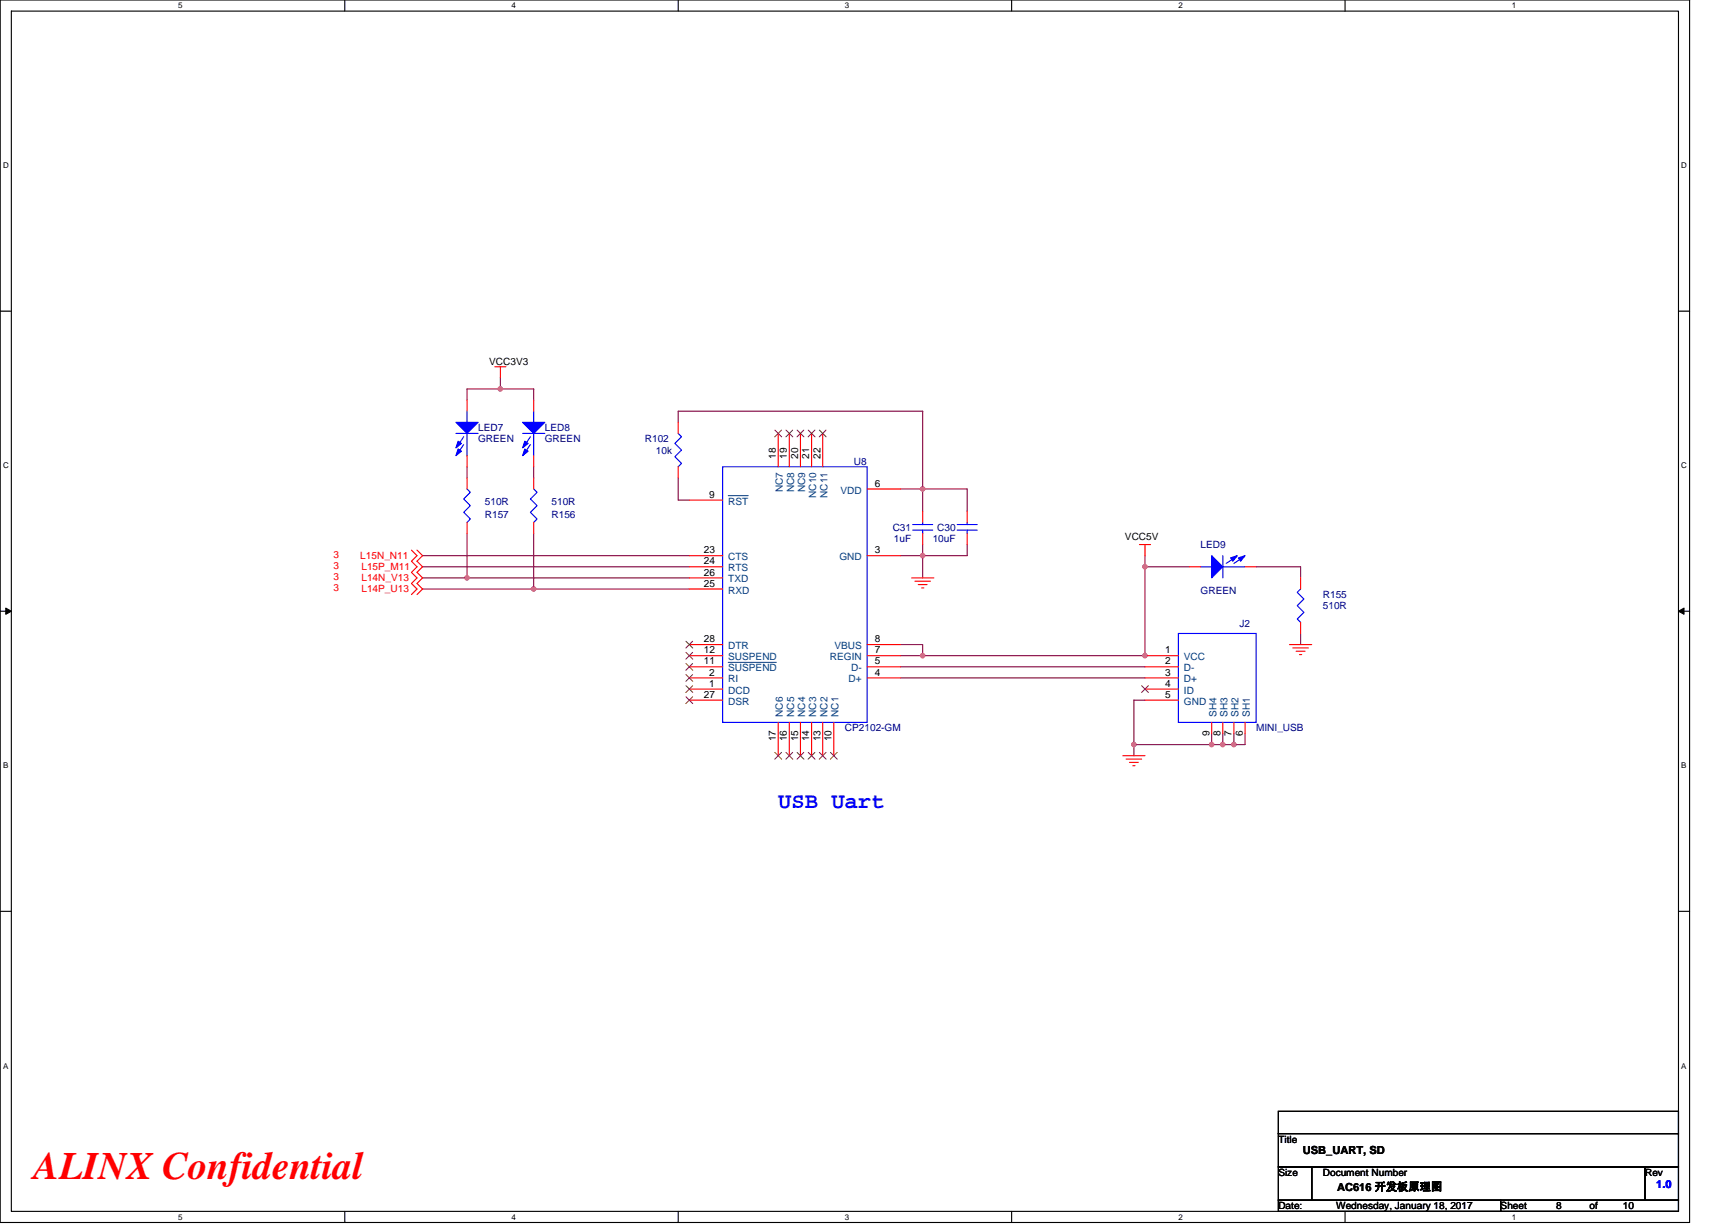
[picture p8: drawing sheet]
<svg xmlns="http://www.w3.org/2000/svg" width="297mm" height="210mm" viewBox="0 0 297 210" stroke-linecap="round" stroke-linejoin="round" font-family="sans-serif">
<path d="M0 0h289.6v209.5h-289.6zM1.9 1.9h285.8v205.7h-285.8z" fill="none" stroke="#000" stroke-width=".19"/>
<g fill="#fff">
<path d="M30.5 .2h.8v1.5h-.8z"/>
<path d="M30.5 207.8h.8v1.6h-.8z"/>
</g>
<path d="M59.1 0v1.9M59.1 207.6v1.9" fill="none" stroke="#000" stroke-width=".19"/>
<g fill="#fff">
<path d="M87.7 .2h.7v1.5h-.7z"/>
<path d="M87.7 207.8h.7v1.6h-.7z"/>
</g>
<path d="M116.2 0v1.9M116.2 207.6v1.9" fill="none" stroke="#000" stroke-width=".19"/>
<g fill="#fff">
<path d="M144.8 .2h.8v1.5h-.8z"/>
<path d="M144.8 207.8h.8v1.6h-.8z"/>
</g>
<path d="M173.4 0v1.9M173.4 207.6v1.9" fill="none" stroke="#000" stroke-width=".19"/>
<g fill="#fff">
<path d="M202 .2h.7v1.5h-.7z"/>
<path d="M202 207.8h.7v1.6h-.7z"/>
</g>
<path d="M230.5 0v1.9M230.5 207.6v1.9" fill="none" stroke="#000" stroke-width=".19"/>
<g fill="#fff">
<path d="M259.1 .2h.8v1.5h-.8z"/>
<path d="M259.1 207.8h.8v1.6h-.8z"/>
<path d="M.5 27.6h1v1.5h-1z"/>
<path d="M288.2 27.6h1v1.5h-1z"/>
<path d="M.5 79.1h1v1.5h-1z"/>
<path d="M288.2 79.1h1v1.5h-1z"/>
</g>
<path d="M0 53.3h1.9M287.7 53.3h1.9" fill="none" stroke="#000" stroke-width=".19"/>
<g fill="#fff">
<path d="M.5 130.5h.9v1.5h-.9z"/>
<path d="M288.2 130.5h.9v1.5h-.9z"/>
</g>
<path d="M0 104.8h1.9M287.7 104.8h1.9" fill="none" stroke="#000" stroke-width=".19"/>
<path d="M1 104.2l.9 .6-.9 .5zM287.7 104.8l.9-.6v1.1z" fill="#000" stroke="#000" stroke-width=".17"/>
<g fill="#fff">
<path d="M.5 181.9h.9v1.6h-.9z"/>
<path d="M288.2 181.9h.9v1.6h-.9z"/>
</g>
<path d="M0 156.2h1.9M287.7 156.2h1.9M219.1 190.5h68.6v3.8h-68.6zM219.1 194.3h68.6v5.7h-68.6zM219.1 200h5.7v5.7h-5.7zM219.1 205.7h38.1v1.9h-38.1zM224.8 200h57.2v5.7h-57.2zM257.2 205.7h30.5v1.9h-30.5zM282 200h5.7v5.7h-5.7z" fill="none" stroke="#000" stroke-width=".19"/>
<g fill="none" stroke="#800040" stroke-width=".19">
<path d="M85.8 66.7h5.7v1.9M85.8 66.7h-5.8v1.9M85.8 64.8v1.9M116.2 72.4v-1.9h42v13.3M72.4 95.2h45.7M72.4 97.2h45.7M72.4 99.1h7.6M80 80v1.9M80 91.4v7.7M80 99.1h38.1M91.5 80v1.9M91.5 91.4v9.6"/>
<path d="M116.2 81.9v3.8h1.9M154.3 95.2h3.9M154.3 83.8h3.9M158.2 83.8v3.8M158.2 83.8h7.6v3.8M158.2 93.3v1.9M158.2 95.2v3.9M165.8 93.3v1.9h-7.6M196.3 95.2v2M196.3 97.2h7.6M196.3 97.2v15.2h-38.1M215.3 97.2h7.6v1.9"/>
<path d="M72.4 101h19.1M91.5 101h26.6M154.3 114.3h42M154.3 116.2h42M154.3 110.5h3.9v1.9M154.3 112.4h3.9M222.9 108.6v1.9M194.3 127.6v1.9M194.3 127.6h13.4M196.3 120h-2v7.6M207.7 127.6h1.9M207.7 125.7v1.9"/>
<path d="M209.6 125.7v1.9M209.6 127.6h1.9M211.5 125.7v1.9M213.4 125.7v1.9h-1.9"/>
</g>
<g fill="#f0f" stroke="#f0f" stroke-width=".19">
<circle cx="194.3" cy="127.6" r=".38"/>
<circle cx="158.1" cy="83.8" r=".38"/>
<circle cx="158.1" cy="95.2" r=".38"/>
<circle cx="80" cy="99" r=".38"/>
<circle cx="91.5" cy="101" r=".38"/>
<circle cx="211.5" cy="127.6" r=".38"/>
<circle cx="209.6" cy="127.6" r=".38"/>
<circle cx="158.1" cy="112.4" r=".38"/>
<circle cx="196.2" cy="112.4" r=".38"/>
<circle cx="196.2" cy="97.1" r=".38"/>
<circle cx="207.7" cy="127.6" r=".38"/>
<circle cx="85.7" cy="66.7" r=".38"/>
</g>
<g fill="none" stroke="#f00" stroke-width=".19">
<path d="M80 68.6v1.9M80 78.1v1.9M84.8 62.9h1.9M85.8 62.9v1.9M91.5 68.6v1.9M91.5 78.1v1.9M116.2 72.4v1.9M133.4 74.3v5.7M135.3 74.3v5.7M137.2 74.3v5.7M139.1 74.3v5.7M141 74.3v5.7"/>
<path d="M70.5 94.3l1 .9-1 1 1 1-1 .9 1 1-1 .9 1 1-1 .9M71.5 94.3l.9 .9-.9 1 .9 1-.9 .9 .9 1-.9 .9 .9 1-.9 .9M80 89.5v1.9M80 81.9v1.9M91.5 89.5v1.9M91.5 81.9v1.9M116.2 80v1.9M118.1 85.7h5.8M118.1 95.2h5.8M118.1 97.2h5.8M118.1 99.1h5.8M148.6 95.2h5.7"/>
<path d="M148.6 83.8h5.7M156.2 99.1h3.9M156.8 99.6h2.7M158.2 87.6v1.9M158.2 91.4v1.9M165.8 87.6v1.9M165.8 91.4v1.9M195.3 93.3h1.9M196.3 93.3v1.9M203.9 97.2h1.9M213.4 97.2h1.9M222.9 99.1v1.9"/>
<path d="M118.1 118.1h5.8M118.1 116.2h5.8M118.1 114.3h5.8M118.1 112.4h5.8M118.1 101h5.8M118.1 110.5h5.8M148.6 116.2h5.7M148.6 114.3h5.7M148.6 112.4h5.7M148.6 110.5h5.7M157.4 100.2h1.5M158 100.8h.3"/>
<path d="M196.3 112.4h5.7M196.3 114.3h5.7M196.3 116.2h5.7M196.3 118.1h5.7M221 110.5h3.8M221.6 111.1h2.7M222.2 111.6h1.5M222.7 112.2h.4M222.9 106.7v1.9M118.1 120h5.8M133.4 123.8v5.7M135.3 123.8v5.7"/>
<path d="M137.2 123.8v5.7M139.1 123.8v5.7M141 123.8v5.7M142.9 123.8v5.7M192.4 129.5h3.9M193 130.1h2.7M193.6 130.7h1.5M194.2 131.3h.3M196.3 120h5.7M207.7 123.8v1.9M209.6 123.8v1.9M211.5 123.8v1.9"/>
<path d="M213.4 123.8v1.9"/>
</g>
<g fill="none" stroke="#00f" stroke-width=".19">
<path d="M78.1 74.3h3.9M79.5 74.9l-1.2 1.7M79.5 76.2l-1.2 1.7M80 70.5v1.9M80 74.3v3.8M89.6 74.3h3.8M90.9 74.9l-1.1 1.7M90.9 76.2l-1.1 1.7M91.5 70.5v1.9M91.5 74.3v3.8M116.2 74.3l.6 .6-1.1 1.1 1.1 1.2-1.1 1.1 1.1 1.1-.6 .6M80 83.8l.6 .6-1.1 1.1 1.1 1.2-1.1 1.1 1.1 1.2-.6 .5"/>
<path d="M91.5 83.8l.6 .6-1.2 1.1 1.2 1.2-1.2 1.1 1.2 1.2-.6 .5M123.9 80h24.7v43.8h-24.7zM156.4 90.9h3.5M156.4 89.9h3.5M158.2 89.5v.4M158.2 90.9v.5M164.1 90.9h3.4M164.1 89.9h3.4M165.8 89.5v.4M165.8 90.9v.5M205.8 97.2h1.9M209.6 95.2v3.9"/>
<path d="M209.6 97.2h3.8M211.9 95.4l-1.7 1.2M213.2 95.4l-1.7 1.2M202 108.6h13.3v15.2h-13.3zM222.9 101l-.5 .5 1.1 1.2-1.1 1.1 1.1 1.2-1.1 1.1 .5 .6"/>
</g>
<g fill="#00f" stroke="#00f" stroke-width=".19">
<path d="M89.6 72.4h3.8l-1.9 1.9z" fill-rule="evenodd"/>
<path d="M90 75.6l.5 .4-.9 .8z" fill-rule="evenodd"/>
<path d="M90 77l.5 .3-.9 .8z" fill-rule="evenodd"/>
<path d="M207.7 95.2l1.9 2-1.9 1.9z" fill-rule="evenodd"/>
<path d="M210.9 95.6l1.2-.4-.8 1z" fill-rule="evenodd"/>
<path d="M212.3 95.6l1.1-.4-.8 1z" fill-rule="evenodd"/>
<path d="M78.1 72.4h3.9l-2 1.9z" fill-rule="evenodd"/>
<path d="M78.5 75.6l.6 .4-1 .8z" fill-rule="evenodd"/>
<path d="M78.5 77l.6 .3-1 .8z" fill-rule="evenodd"/>
</g>
<g fill="none" stroke="#804000" stroke-width=".17">
<path d="M132.8 73.7l1.2 1.2M134 73.7l-1.2 1.2M134.7 73.7l1.2 1.2M135.9 73.7l-1.2 1.2M136.6 73.7l1.2 1.2M137.8 73.7l-1.2 1.2M138.5 73.7l1.2 1.2M139.7 73.7l-1.2 1.2M140.4 73.7l1.2 1.2M141.6 73.7l-1.2 1.2M117.6 117.5l1.1 1.2M117.6 115.6l1.1 1.2"/>
<path d="M117.6 113.7l1.1 1.2M117.6 111.8l1.1 1.2M117.6 119.4l1.1 1.2M117.6 109.9l1.1 1.2M118.7 117.5l-1.1 1.2M118.7 115.6l-1.1 1.2M118.7 113.7l-1.1 1.2M118.7 111.8l-1.1 1.2M118.7 119.4l-1.1 1.2M118.7 109.9l-1.1 1.2M195.7 117.5l1.1 1.2M196.8 117.5l-1.1 1.2"/>
<path d="M132.8 129l1.2 1.1M134 129l-1.2 1.1M134.7 129l1.2 1.1M135.9 129l-1.2 1.1M136.6 129l1.2 1.1M137.8 129l-1.2 1.1M138.5 129l1.2 1.1M139.7 129l-1.2 1.1M140.4 129l1.2 1.1M141.6 129l-1.2 1.1M142.3 129l1.2 1.1M143.5 129l-1.2 1.1"/>
</g>
<path d="M124.8 85h3.4M124.8 113.5h8.3" fill="none" stroke="#004080" stroke-width=".17"/>
<text font-size="6.7" fill="#f00" x="5.8" y="202.2">ALINX Confidential</text>
<text font-size="3.8" fill="#00f" x="133.4" y="138.4">USB Uart</text>
<g font-size="1.9">
<text x="223.3" y="197.8">USB_UART, SD</text>
<text x="229.2" y="204.1">AC616 开发板原理图</text>
</g>
<text font-size="1.9" fill="#00f" x="283.9" y="203.7">1.0</text>
<g font-size="1.7">
<text x="83.9" y="62.5">VCC3V3</text>
<text x="133" y="78.7" transform="rotate(-90 133 78.7)">18</text>
<text x="134.9" y="78.7" transform="rotate(-90 134.9 78.7)">19</text>
<text x="136.8" y="78.7" transform="rotate(-90 136.8 78.7)">20</text>
<text x="138.7" y="78.7" transform="rotate(-90 138.7 78.7)">21</text>
<text x="140.6" y="78.7" transform="rotate(-90 140.6 78.7)">22</text>
<text x="150" y="83.4">6</text>
<text x="121.6" y="85.3">9</text>
<text x="120.6" y="94.8">23</text>
<text x="150" y="94.8">3</text>
<text x="192.8" y="92.6">VCC5V</text>
<text x="120.6" y="96.8">24</text>
<text x="120.6" y="100.6">25</text>
<text x="120.6" y="98.7">26</text>
<text x="120.6" y="113.9">11</text>
<text x="120.6" y="112">12</text>
<text x="120.6" y="110.1">28</text>
<text x="150" y="112">7</text>
<text x="150" y="110.1">8</text>
<text x="150" y="113.9">5</text>
<text x="199.7" y="112">1</text>
<text x="199.7" y="113.9">2</text>
<text x="120.6" y="119.6">27</text>
<text x="121.6" y="117.7">1</text>
<text x="121.6" y="115.8">2</text>
<text x="150" y="115.8">4</text>
<text x="199.7" y="115.8">3</text>
<text x="199.7" y="117.7">4</text>
<text x="199.7" y="119.6">5</text>
<text x="133" y="127.1" transform="rotate(-90 133 127.1)">17</text>
<text x="134.9" y="127.1" transform="rotate(-90 134.9 127.1)">16</text>
<text x="136.8" y="127.1" transform="rotate(-90 136.8 127.1)">15</text>
<text x="138.7" y="127.1" transform="rotate(-90 138.7 127.1)">14</text>
<text x="140.6" y="127.1" transform="rotate(-90 140.6 127.1)">13</text>
<text x="142.5" y="127.1" transform="rotate(-90 142.5 127.1)">10</text>
<text x="207.3" y="126.1" transform="rotate(-90 207.3 126.1)">9</text>
<text x="209.2" y="126.1" transform="rotate(-90 209.2 126.1)">8</text>
<text x="211.1" y="126.1" transform="rotate(-90 211.1 126.1)">7</text>
<text x="213" y="126.1" transform="rotate(-90 213 126.1)">6</text>
<text x="219.1" y="195.9">Title</text>
<text x="219.1" y="201.6">Size</text>
<text x="226.7" y="201.6">Document Number</text>
<text x="282" y="201.6">Rev</text>
<text x="219.1" y="207.3">Date:</text>
<text x="229" y="207.3">Wednesday, January 18, 2017</text>
<text x="257.2" y="207.3">Sheet</text>
<text x="266.7" y="207.3">8</text>
<text x="272.5" y="207.3">of</text>
<text x="278.2" y="207.3">10</text>
</g>
<g font-size="1.7" fill="#000080">
<text x="82" y="73.9">LED7</text>
<text x="82" y="75.8">GREEN</text>
<text x="93.4" y="73.9">LED8</text>
<text x="93.4" y="75.8">GREEN</text>
<text x="110.5" y="75.8">R102</text>
<text x="112.4" y="77.7">10k</text>
<text x="146.3" y="79.7">U8</text>
<text x="83.1" y="88.8">R157</text>
<text x="83.1" y="86.5">510R</text>
<text x="94.5" y="88.8">R156</text>
<text x="94.5" y="86.5">510R</text>
<text x="153" y="91.1">C31</text>
<text x="153.2" y="93">1uF</text>
<text x="159.9" y="93">10uF</text>
<text x="160.6" y="91.1">C30</text>
<text x="205.8" y="93.9">LED9</text>
<text x="205.8" y="101.7">GREEN</text>
<text x="212.4" y="107.5">J2</text>
<text x="226.7" y="102.5">R155</text>
<text x="226.7" y="104.4">510R</text>
<text x="144.8" y="125.4">CP2102-GM</text>
<text x="215.3" y="125.4">MINI_USB</text>
</g>
<g font-size="1.7" fill="#004080">
<text x="124.8" y="86.5">RST</text>
<text x="134.2" y="84.4" transform="rotate(-90 134.2 84.4)">NC7</text>
<text x="136.1" y="84.4" transform="rotate(-90 136.1 84.4)">NC8</text>
<text x="138" y="84.4" transform="rotate(-90 138 84.4)">NC9</text>
<text x="139.9" y="85.4" transform="rotate(-90 139.9 85.4)">NC10</text>
<text x="141.8" y="85.4" transform="rotate(-90 141.8 85.4)">NC11</text>
<text x="144.1" y="84.6">VDD</text>
<text x="124.8" y="96">CTS</text>
<text x="124.8" y="97.9">RTS</text>
<text x="124.8" y="101.7">RXD</text>
<text x="124.8" y="99.8">TXD</text>
<text x="143.9" y="96">GND</text>
<text x="124.8" y="113.2">SUSPEND</text>
<text x="124.8" y="111.3">DTR</text>
<text x="142.3" y="113.2">REGIN</text>
<text x="143" y="111.3">VBUS</text>
<text x="202.9" y="113.2">VCC</text>
<text x="124.8" y="118.9">DCD</text>
<text x="124.8" y="117">RI</text>
<text x="124.8" y="115.1">SUSPEND</text>
<text x="145.5" y="117">D+</text>
<text x="145.9" y="115.1">D-</text>
<text x="202.9" y="115.1">D-</text>
<text x="202.9" y="117">D+</text>
<text x="202.9" y="118.9">ID</text>
<text x="124.8" y="120.8">DSR</text>
<text x="134.2" y="122.9" transform="rotate(-90 134.2 122.9)">NC6</text>
<text x="136.1" y="122.9" transform="rotate(-90 136.1 122.9)">NC5</text>
<text x="138" y="122.9" transform="rotate(-90 138 122.9)">NC4</text>
<text x="139.9" y="122.9" transform="rotate(-90 139.9 122.9)">NC3</text>
<text x="141.8" y="122.9" transform="rotate(-90 141.8 122.9)">NC2</text>
<text x="143.7" y="122.9" transform="rotate(-90 143.7 122.9)">NC1</text>
<text x="202.9" y="120.8">GND</text>
<text x="208.5" y="122.9" transform="rotate(-90 208.5 122.9)">SH4</text>
<text x="210.4" y="122.9" transform="rotate(-90 210.4 122.9)">SH3</text>
<text x="212.3" y="122.9" transform="rotate(-90 212.3 122.9)">SH2</text>
<text x="214.2" y="122.9" transform="rotate(-90 214.2 122.9)">SH1</text>
</g>
<g font-size="1.7" fill="#f00">
<text x="57.2" y="95.7">3</text>
<text x="61.8" y="95.8">L15N_N11</text>
<text x="57.2" y="97.6">3</text>
<text x="57.2" y="99.5">3</text>
<text x="57.2" y="101.4">3</text>
<text x="62" y="97.7">L15P_M11</text>
<text x="62" y="99.7">L14N_V13</text>
<text x="62" y="101.6">L14P_U13</text>
</g>
<g font-size="1.4">
<text x="30.5" y="1.4">5</text>
<text x="87.7" y="1.4">4</text>
<text x="144.8" y="1.4">3</text>
<text x="202" y="1.4">2</text>
<text x="259.1" y="1.4">1</text>
<text x=".5" y="28.9">D</text>
<text x="288.2" y="28.9">D</text>
<text x=".5" y="80.3">C</text>
<text x="288.2" y="80.3">C</text>
<text x=".5" y="131.7">B</text>
<text x="288.2" y="131.7">B</text>
<text x=".5" y="183.2">A</text>
<text x="288.2" y="183.2">A</text>
<text x="30.5" y="209.1">5</text>
<text x="87.7" y="209.1">4</text>
<text x="144.8" y="209.1">3</text>
<text x="202" y="209.1">2</text>
<text x="259.1" y="209.1">1</text>
</g>
</svg>
